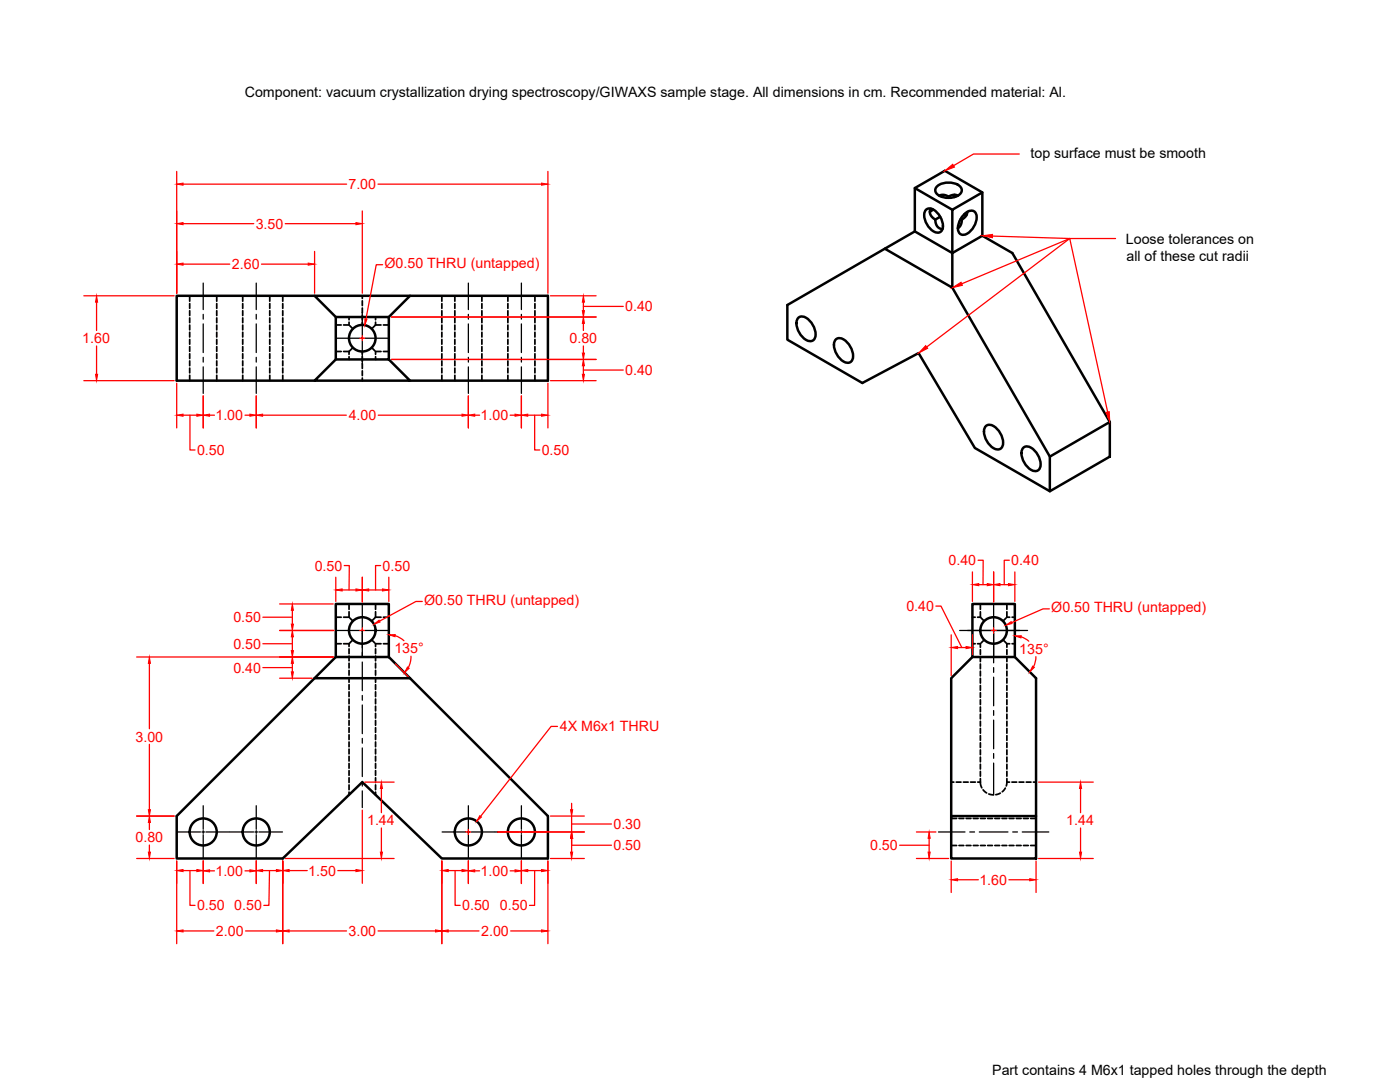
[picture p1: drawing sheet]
<svg xmlns="http://www.w3.org/2000/svg" width="279mm" height="216mm" viewBox="0 0 279 216" stroke-linecap="round" stroke-linejoin="round" font-family="sans-serif">
<!-- layer: MD_Visible -->
<g fill="none" stroke="#000" stroke-width=".5">
<path d="M182.6 37.5v8.7M187 37.2a3.6 3.6 0 0 1 4.9 .4 1.6 1.6 0 0 1-1.7 1.8l-.6 .1a3 3 0 0 1-2.9-1.2v-.7zM187.4 39a1.82 1.82 0 0 1 1.9 .2M190.5 38.9l-.1 .4M191.2 39a1.74 1.74 0 0 0-1.9 .3v.2M196 38.4l-5.9 3.5v8.6M62.8 59l4.2 4.3M81.8 59l-4.2 4.3M176.6 49.6l-19.5 11.3v6.9l15 8.6 11.2-5.9 11.3 18.9 14.9 8.6M176.6 49.6l6-3.4 7.5 4.3v6.9zM184.7 42a1.6 1.6 0 0 1 2.4 .5l.4 .5a3 3 0 0 1 .4 3 1.6 1.6 0 0 1-2.4-.5l-.4-.5a3 3 0 0 1-.4-3zM185.7 41.6a1.58 1.58 0 0 0 1 2.2 1.63 1.63 0 0 0 1.4 1.9"/>
<path d="M186.2 41.8l-.6 .5M187.6 43.3l-.9 .5M190.1 50.5l5.9-3.5 6 3.5 19.5 33.7M190.1 41.9l-7.5-4.4 6-3.4 7.4 4.3v8.6M190.1 57.4l19.4 33.7M191.7 43.7h.1a1.24 1.24 0 0 1-.3 1.6l-.3 .2M192.2 43a1.6 1.6 0 0 1 2.5-.6 3.4 3.4 0 0 1-2.6 4.5 1.6 1.6 0 0 1-.7-2.4zM192.4 42.8l.5 .1M193.1 42.3a1.87 1.87 0 0 1-1.1 1.5M62.8 76h-27.5v-17h74v17h-27.5M67 71.7l-4.2 4.3h19l-4.2-4.3M67 63.3h10.6v8.4h-10.6z"/>
<path d="M159.2 63.5a1.63 1.63 0 0 1 2.5 .6 3.5 3.5 0 0 1 .8 3.6 1.63 1.63 0 0 1-2.5-.6 3.5 3.5 0 0 1-.8-3.6zM166.7 67.9a1.63 1.63 0 0 1 2.5 .5 3.5 3.5 0 0 1 .8 3.6 1.63 1.63 0 0 1-2.5-.6 3.5 3.5 0 0 1-.8-3.5zM196.6 85.2a1.63 1.63 0 0 1 2.5 .5 3.5 3.5 0 0 1 .8 3.6 1.63 1.63 0 0 1-2.5-.6 3.5 3.5 0 0 1-.8-3.5zM204.1 89.5a1.63 1.63 0 0 1 2.5 .5 3.5 3.5 0 0 1 .8 3.6 1.63 1.63 0 0 1-2.5-.6 3.5 3.5 0 0 1-.8-3.5zM209.5 91.1l12-6.9v6.9l-12 6.9zM62.8 135.3l-27.5 27.5v8.5h21.1l15.9-15.2 15.9 15.2h21.1v-8.5l-27.5-27.5M67 131.1h10.6l4.2 4.2h-19zM67 131.1v-10.6h10.6v10.6M194.1 131.1l-4.3 4.2v27.5M194.1 131.1h8.4l4.3 4.2v27.5M194.1 131.1v-10.6h8.4v10.6M189.8 162.8h17v8.5h-17z"/>
<circle cx="72.3" cy="67.5" r="2.65"/>
<circle cx="72.3" cy="125.8" r="2.65"/>
<circle cx="198.3" cy="125.8" r="2.65"/>
<circle cx="40.5" cy="166" r="2.7"/>
<circle cx="51.1" cy="166" r="2.7"/>
<circle cx="93.5" cy="166" r="2.7"/>
<circle cx="104" cy="166" r="2.7"/>
</g>
<!-- layer: MD_Hidden -->
<g fill="none" stroke="#000" stroke-width=".35">
<path d="M37.9 59v1.1M43.3 59v1.1M48.4 59v1.1M53.8 59v1.1M56.4 59v1.1M72.3 59v.6M88.2 59v1.1M90.8 59v1.1M96.2 59v1.1M101.4 59v1.1M106.8 59v1.1M37.9 60.6v.9"/>
<path d="M37.9 62v1M37.9 63.4v1M37.9 64.9v.9M37.9 66.3v.9M37.9 67.7v1M37.9 69.2v.9M37.9 70.6v.9M37.9 72v1M37.9 73.4v1M37.9 74.9v1.1M43.3 60.6v.9M43.3 62v1"/>
<path d="M43.3 63.4v1M43.3 64.9v.9M43.3 66.3v.9M43.3 67.7v1M43.3 69.2v.9M43.3 70.6v.9M43.3 72v1M43.3 73.4v1M43.3 74.9v1.1M48.4 60.6v.9M48.4 62v1M48.4 63.4v1"/>
<path d="M48.4 64.9v.9M48.4 66.3v.9M48.4 67.7v1M48.4 69.2v.9M48.4 70.6v.9M48.4 72v1M48.4 73.4v1M48.4 74.9v1.1M53.8 60.6v.9M53.8 62v1M53.8 63.4v1M53.8 64.9v.9"/>
<path d="M53.8 66.3v.9M53.8 67.7v1M53.8 69.2v.9M53.8 70.6v.9M53.8 72v1M53.8 73.4v1M53.8 74.9v1.1M56.4 60.6v.9M56.4 62v1M56.4 63.4v1M56.4 64.9v.9M56.4 66.3v.9"/>
<path d="M56.4 67.7v1M56.4 69.2v.9M56.4 70.6v.9M56.4 72v1M56.4 73.4v1M56.4 74.9v1.1M67 64.8h1.1M67 70.1h1.1M68.6 70.1h1.1M69.7 63.3v.5M69.7 64.3v.5h-1.1M69.7 70.1v.6"/>
<path d="M69.7 71.2v.5M69.8 65l.6 .6M70.3 69.5l-.6 .6M72.3 60v1M72.3 61.5v.9M72.3 62.9v.9M72.3 64.3v.5M72.3 70.1v.6M72.3 71.1v1M72.3 72.6v.9M72.3 74v1M72.3 75.4v.6"/>
<path d="M74.2 69.4l.6 .6M75 64.8l-.7 .7M75 63.3v.5M75 64.3v.5M75 71.2v.5M75 64.8h1M76 70.1h-1v.6M76.5 64.8h1.1M76.5 70.1h1.1M88.2 60.6v.9M88.2 62v1M88.2 63.4v1"/>
<path d="M88.2 64.9v.9M88.2 66.3v.9M88.2 67.7v1M88.2 69.2v.9M88.2 70.6v.9M88.2 72v1M88.2 73.4v1M88.2 74.9v1.1M90.8 60.6v.9M90.8 62v1M90.8 63.4v1M90.8 64.9v.9"/>
<path d="M90.8 66.3v.9M90.8 67.7v1M90.8 69.2v.9M90.8 70.6v.9M90.8 72v1M90.8 73.4v1M90.8 74.9v1.1M96.2 60.6v.9M96.2 62v1M96.2 63.4v1M96.2 64.9v.9M96.2 66.3v.9"/>
<path d="M96.2 67.7v1M96.2 69.2v.9M96.2 70.6v.9M96.2 72v1M96.2 73.4v1M96.2 74.9v1.1M101.4 60.6v.9M101.4 62v1M101.4 63.4v1M101.4 64.9v.9M101.4 66.3v.9M101.4 67.7v1"/>
<path d="M101.4 69.2v.9M101.4 70.6v.9M101.4 72v1M101.4 73.4v1M101.4 74.9v1.1M106.8 60.6v.9M106.8 62v1M106.8 63.4v1M106.8 64.9v.9M106.8 66.3v.9M106.8 67.7v1M106.8 69.2v.9"/>
<path d="M106.8 70.6v.9M106.8 72v1M106.8 73.4v1M106.8 74.9v1.1M67 123.2h1.1M67 128.4h1.1M68.6 128.4h1.1M69.7 120.5v1.1M69.7 122.1v1.1h-1.1M69.7 128.4v.6M69.7 129.5v.9M69.7 130.9v1"/>
<path d="M69.7 132.3v1M69.7 133.8v.9M69.7 135.2v.9M69.7 136.6v1M69.7 138v1M69.7 139.5v.9M69.8 123.3l.6 .6M70.3 127.8l-.6 .6M74.2 127.7l.6 .6M75 123.2l-.7 .6M75 120.5v1.1M75 122.1v1.1"/>
<path d="M75 129.5v.9M75 130.9v1M75 132.3v1M75 133.8v.9M75 135.2v.9M75 136.6v1M75 138v1M75 139.5v.9M75 123.2h1M76 128.4h-1v.6M76.5 123.2h1.1M76.5 128.4h1.1"/>
<path d="M194.1 123.2h.5M194.1 128.4h.5M195.1 123.2h.6M195.1 128.4h.6v.8M195.7 123.2l.6 .6M195.7 120.5v1.1M195.7 122.1v1.1M195.7 129.6v1M195.7 131.1v.9M195.7 132.5v.9M195.7 133.9v1M195.7 135.4v.9"/>
<path d="M195.7 136.8v.9M195.7 138.2v1M195.7 139.6v1M196.4 127.7l-.6 .6M200.3 127.8l.6 .6M200.8 123.3l-.6 .6M200.9 122.1v1.1h.6M200.9 128.4h.6M200.9 120.5v1.1M200.9 128.4v.8M200.9 129.6v1M200.9 131.1v.9"/>
<path d="M200.9 132.5v.9M200.9 133.9v1M200.9 135.4v.9M200.9 136.8v.9M200.9 138.2v1M200.9 139.6v1M202 123.2h.5M202 128.4h.5M69.7 140.9v1M69.7 142.3v1M69.7 143.8v.9M69.7 145.2v.9"/>
<path d="M69.7 146.6v1M69.7 148.1v.9M69.7 149.5v.9M69.7 150.9v1M69.7 152.3v1M69.7 153.8v.9M69.7 155.2v.9M69.7 156.6v1M69.7 158.1v.5M75 140.9v1M75 142.3v1M75 143.8v.9"/>
<path d="M75 145.2v.9M75 146.6v1M75 148.1v.9M75 149.5v.9M75 150.9v1M75 152.3v1M75 153.8v.9M75 155.2v.9M75 156.6v1M75 158.1v.5M189.8 156.1h.6M190.8 156.1h1"/>
<path d="M192.3 156.1h.9M193.7 156.1h.9M195.1 156.1h.6M195.7 156.1l.2 1.1M195.7 141.1v.9M195.7 142.5v.9M195.7 143.9v1M195.7 145.4v.9M195.7 146.8v.9M195.7 148.2v1M195.7 149.6v1M195.7 151.1v.9"/>
<path d="M195.7 152.5v.9M195.7 153.9v1M195.7 155.4v.7M196.2 157.6l.7 .6M197.3 158.4l1 .2M199.6 158.3l-.9 .3M200.6 157.3l-.6 .7M200.9 156.1l-.1 .7M200.9 156.1h.6M200.9 141.1v.9M200.9 142.5v.9M200.9 143.9v1"/>
<path d="M200.9 145.4v.9M200.9 146.8v.9M200.9 148.2v1M200.9 149.6v1M200.9 151.1v.9M200.9 152.5v.9M200.9 153.9v1M200.9 155.4v.7M202 156.1h.9M203.4 156.1h.9M204.8 156.1h1M206.2 156.1h.6"/>
<path d="M189.8 168.7h1.1M189.8 163.3h1.1M191.4 168.7h.9M191.4 163.3h.9M192.8 168.7h1M192.8 163.3h1M194.2 168.7h1M194.2 163.3h1M195.7 168.7h.9M195.7 163.3h.9M197.1 168.7h1M197.1 163.3h1"/>
<path d="M198.5 168.7h1M198.5 163.3h1M200 168.7h.9M200 163.3h.9M201.4 168.7h1M201.4 163.3h1M202.8 168.7h1M202.8 163.3h1M204.3 168.7h.9M204.3 163.3h.9M205.7 168.7h1.1M205.7 163.3h1.1"/>
</g>
<!-- layer: 0 -->
<g fill="none" stroke="#f00" stroke-width=".25">
<path d="M35.3 34.2v24.3M36.5 36.7h32.7M75.4 36.7h32.7M109.3 34.2v24.3M203.4 30.7h-9.1l-4 2.4M16.7 59h18.1M36.5 52.7h9.4M36.5 44.6h14.1M52.2 52.7h9.3M56.9 44.6h14.1M62.8 50.2v8.3M72.3 42.1v16.4"/>
<path d="M76.4 52.8h-1.3l-2.1 10.8M109.9 59h9.1M198.1 47.1l15.4 .5M213.5 47.6l-21.6 9M213.5 47.6l-28.6 21.6M222.6 47.6h-9.1l7.6 34.6M16.7 76h18.1M19.3 60.3v5.6M19.3 69v5.7M35.3 76.5v8.9M40.6 79v6.4M51.1 79v6.4"/>
<path d="M71.8 67.5h1M72.3 67v1M78.1 63.3h40.9M78.1 71.7h40.9M93.5 79v6.4M104.1 79v6.4M109.3 76.5v8.9M109.9 76h9.1M116.4 61.1h8M116.4 73.8h8M116.4 60.3v1.7M116.4 64.5v1.4"/>
<path d="M116.4 69v1.5M116.4 73v1.7M36.5 82.8h2.8M37.9 82.8v7h1M41.8 82.8h1M48.9 82.8h1M52.4 82.8h16.7M75.5 82.8h16.7M94.7 82.8h1M101.8 82.8h1M105.3 82.8h2.8M106.7 82.8v7h1"/>
<path d="M67 115.2v4.8M68.3 117.7h2.7M68.7 112.9h1v4.8M72.3 115.2v4.9M73.6 117.7h2.7M76 112.9h-1v4.8M77.6 115.2v4.8M194.1 114.1v5.9M195.2 111.8h1v4.9M195.3 116.7h1.7M198.3 114.1v6M199.6 116.7h1.7"/>
<path d="M201.4 111.8h-1v4.9M202.5 114.1v5.9M27.3 131.1h39.2M29.8 132.4v13M52.5 133.2h5.8M52.5 128.4h5.8M52.5 123.2h5.8M55.8 135.3h6.5M55.8 125.8h10.8M55.8 120.5h10.7M58.3 121.8v2.7M58.3 127.1v2.7"/>
<path d="M58.3 132.4v1.7M71.8 125.8h1M72.3 125.3v1M78.8 126.8l.8 .3 1 .8M78.9 132.4l2.6 2.6M82 130.9l-.2 1.4-.3 .9M84.3 120h-1.3l-7.3 3.9M186.8 120.9h1l4.1 8.3M189.8 126.7v8.1M191.1 129.2h1.7M194.1 126.7v3.9M197.8 125.8h1"/>
<path d="M198.3 125.3v1M203.8 127.1l1.5 .8M206.7 131v.9l-.4 1.1M209.4 121.5h-1.2l-6.3 2.7M29.8 148.5v13.1M72.8 156.1h5.9M76.1 157.3v4.9M111.3 144.9h-1.3l-14.1 18M207.3 156.1h10.9M215.6 157.3v4.9M27.3 171.3h7.5M27.3 162.8h7.5"/>
<path d="M29.8 164.1v1.4M29.8 168.6v1.4M35.3 171.8v16.5M36.5 173.7h2.8M37.9 173.7v7h1M40.6 171.8v4.5M41.8 173.8h1M48.9 173.8h1M51.1 171.8v4.5M52.4 173.7h2.8M53.8 173.7l-.1 7h-1M56.4 171.8v16.5"/>
<path d="M56.9 171.3h21.8M57.7 173.7h3.6M67.4 173.7h3.6M72.3 161.6v14.7M76.1 165.2v4.8M88.2 171.8v16.5M89.5 173.7h2.7M90.8 173.7v7h1M93 166h1M93.5 165.5v1M93.5 171.8v4.5M94.7 173.8h1"/>
<path d="M99.3 166h17.3M101.8 173.8h1M104.1 171.8v4.5M105.3 173.7h2.8M106.7 173.7v7h-1M109.3 171.8v16.5M109.9 171.3h6.7M109.9 162.8h6.7M114.1 168.7h7.9M114.1 164.4h7.9M114.1 160.3v1.3M114.1 162.8v3.2"/>
<path d="M114.1 167.3v2.7M179.5 168.7h5.9M182.9 171.3h6.4M182.9 166h3.9M185.4 167.3v2.7M189.8 171.8v6.3M191.1 175.5h4.2M201.3 175.5h4.2M206.8 171.8v6.3M207.3 171.3h10.9M215.6 165.2v4.8M36.5 185.8h6.2"/>
<path d="M49 185.8h6.2M57.7 185.8h11.5M75.4 185.8h11.5M89.5 185.8h6.1M101.9 185.8h6.2"/>
</g>
<g fill="#f00" stroke="#f00" stroke-width=".2">
<path d="M19.1 74.7h.4l-.2 1.3z"/>
<path d="M19.3 59l.2 1.3h-.4z"/>
<path d="M35.3 36.7l1.2-.2v.5z"/>
<path d="M108.1 36.5l1.2 .2-1.2 .3z"/>
<path d="M35.3 52.7l1.2-.2v.4z"/>
<path d="M61.5 52.5l1.3 .2-1.3 .2z"/>
<path d="M35.3 44.6l1.2-.2v.4z"/>
<path d="M71 44.4l1.3 .2-1.3 .2z"/>
<path d="M116.2 62h.4l-.2 1.3z"/>
<path d="M116.4 59l.2 1.3h-.4z"/>
<path d="M116.4 63.3l.2 1.2h-.4z"/>
<path d="M116.2 70.5h.4l-.2 1.2z"/>
<path d="M116.4 71.7l.2 1.3h-.4z"/>
<path d="M116.2 74.7h.4l-.2 1.3z"/>
<path d="M35.3 82.8l1.2-.2v.5z"/>
<path d="M39.3 82.6l1.3 .2-1.3 .3z"/>
<path d="M40.6 82.8l1.2-.2v.5z"/>
<path d="M49.9 82.6l1.2 .2-1.2 .3z"/>
<path d="M51.1 82.8l1.3-.2v.5z"/>
<path d="M92.2 82.6l1.3 .2-1.3 .3z"/>
<path d="M93.5 82.8l1.2-.2v.5z"/>
<path d="M102.8 82.6l1.3 .2-1.3 .3z"/>
<path d="M104.1 82.8l1.2-.2v.5z"/>
<path d="M108.1 82.6l1.2 .2-1.2 .3z"/>
<path d="M29.6 170h.4l-.2 1.3z"/>
<path d="M29.8 162.8l.2 1.3h-.4z"/>
<path d="M29.6 161.6h.4l-.2 1.2z"/>
<path d="M29.8 131.1l.2 1.3h-.4z"/>
<path d="M58.1 134.1h.5l-.3 1.2z"/>
<path d="M58.3 131.1l.3 1.3h-.5z"/>
<path d="M58.1 129.8h.5l-.3 1.3z"/>
<path d="M58.3 125.8l.3 1.3h-.5z"/>
<path d="M58.1 124.5h.5l-.3 1.3z"/>
<path d="M58.3 120.5l.3 1.3h-.5z"/>
<path d="M67 117.7l1.3-.2v.4z"/>
<path d="M71 117.5l1.3 .2-1.3 .2z"/>
<path d="M72.3 117.7l1.3-.2v.4z"/>
<path d="M76.3 117.5l1.3 .2-1.3 .2z"/>
<path d="M74.6 124.5l1-.7 .3 .3z"/>
<path d="M81.3 133.1l.4 .2-1 .9z"/>
<path d="M77.6 126.7l1.3-.1-.1 .5z"/>
<path d="M35.3 173.7l1.2-.2v.4z"/>
<path d="M39.3 173.5l1.3 .2-1.3 .2z"/>
<path d="M40.6 173.8l1.2-.2v.4z"/>
<path d="M49.9 173.6l1.2 .2-1.2 .2z"/>
<path d="M51.1 173.7l1.3-.2v.4z"/>
<path d="M55.2 173.5l1.2 .2-1.2 .2z"/>
<path d="M88.2 173.7l1.3-.2v.4z"/>
<path d="M92.2 173.5l1.3 .2-1.3 .2z"/>
<path d="M93.5 173.8l1.2-.2v.4z"/>
<path d="M102.8 173.6l1.3 .2-1.3 .2z"/>
<path d="M104.1 173.7l1.2-.2v.4z"/>
<path d="M108.1 173.5l1.2 .2-1.2 .2z"/>
<path d="M76.1 156.1l.2 1.2h-.4z"/>
<path d="M75.9 170h.4l-.2 1.3z"/>
<path d="M71 173.5l1.3 .2-1.3 .2z"/>
<path d="M56.4 173.7l1.3-.2v.4z"/>
<path d="M35.3 185.8l1.2-.3v.5z"/>
<path d="M55.2 185.5l1.2 .3-1.2 .2z"/>
<path d="M56.4 185.8l1.3-.3v.5z"/>
<path d="M86.9 185.5l1.3 .3-1.3 .2z"/>
<path d="M88.2 185.8l1.3-.3v.5z"/>
<path d="M108.1 185.5l1.2 .3-1.2 .2z"/>
<path d="M113.9 170h.4l-.2 1.3z"/>
<path d="M114.1 166l.2 1.3h-.4z"/>
<path d="M113.9 161.6h.4l-.2 1.2z"/>
<path d="M95.7 162.8l.4 .2-1 .9z"/>
<path d="M206.1 132.9l.3 .3-.9 .9z"/>
<path d="M202.5 126.9h1.3v.4z"/>
<path d="M189.8 175.5l1.3-.2v.5z"/>
<path d="M205.5 175.3l1.3 .2-1.3 .3z"/>
<path d="M185.2 170h.4l-.2 1.3z"/>
<path d="M185.4 166l.2 1.3h-.4z"/>
<path d="M194.1 116.7l1.2-.3v.5z"/>
<path d="M197 116.4l1.3 .3-1.3 .2z"/>
<path d="M198.3 116.7l1.3-.3v.5z"/>
<path d="M201.3 116.4l1.2 .3-1.2 .2z"/>
<path d="M200.7 124.7l1.1-.7 .2 .4z"/>
<path d="M215.4 170h.5l-.3 1.3z"/>
<path d="M215.6 156.1l.3 1.2h-.5z"/>
<path d="M192.8 129l1.3 .2-1.3 .2z"/>
<path d="M189.8 129.2l1.3-.2v.4z"/>
<path d="M72.8 63.6l.4 .1-.4 1.2z"/>
<path d="M196 47l2.1-.2v.6z"/>
<path d="M190.1 57.4l1.7-1.1 .3 .6z"/>
<path d="M184.7 69l.4 .5-1.8 1z"/>
<path d="M220.7 82.3l.7-.2 .1 2.1z"/>
<path d="M188.6 34.1l1.5-1.3 .4 .5z"/>
</g>
<g fill="none" stroke="#000" stroke-width=".25">
<path d="M40.6 56.5v5.3M51.1 56.5v5.3M93.5 56.5v5.3M104.1 56.5v5.3M40.6 62.7v1M40.6 64.6v5.7M40.6 71.3v1M40.6 73.2v5.3M51.1 62.7v1M51.1 64.6v5.7M51.1 71.3v1M51.1 73.2v5.3"/>
<path d="M67.1 67.5h4.7M72 67.5h.6M72.3 62.3v4.7M72.3 67.2v.6M72.3 68v4.7M72.8 67.5h4.7M93.5 62.7v1M93.5 64.6v5.7M93.5 71.3v1M93.5 73.2v5.3M104.1 62.7v1M104.1 64.6v5.7"/>
<path d="M104.1 71.3v1M104.1 73.2v5.3M67.1 125.8h4.7M72 125.8h.6M72.3 120.6v4.7M72.3 125.5v5.6M72.3 132.1v5.7M72.3 138.8v.9M72.8 125.8h4.7M191.5 125.8h13.6M198.3 120.6v4.7M198.3 125.5v6.8"/>
<path d="M198.3 133.2v1M198.3 135.1v5.7M72.3 140.7v5.7M72.3 147.3v1M72.3 149.2v5.8M72.3 155.9v1M72.3 157.8v3.3M198.3 141.8v.9M198.3 143.7v5.7M198.3 150.4v.9M198.3 152.3v6.3M35.3 166h4.7"/>
<path d="M40.3 166h.5M40.6 160.8v4.7M40.6 165.7v.6M40.6 166.5v4.7M41.1 166h4.7M45.9 166h4.7M50.9 166h.5M51.1 160.8v4.7M51.1 165.7v.6M51.1 166.5v4.7M51.7 166h4.7M88.2 166h4.7"/>
<path d="M93.2 166h.5M93.5 160.8v4.7M93.5 165.7v.6M93.5 166.5v4.7M94 166h4.7M98.8 166h4.7M103.8 166h.5M104.1 160.8v4.7M104.1 165.7v.6M104.1 166.5v4.7M104.6 166h4.7M187.3 166h5.3"/>
<path d="M193.5 166h1M195.4 166h5.8M202.1 166h1M204 166h5.3"/>
</g>
<g font-size="2.8">
<text x="48.8" y="19.3">Component: vacuum crystallization drying spectroscopy/GIWAXS sample stage. All dimensions in cm. Recommended material: Al.</text>
<text x="205.7" y="31.5">top surface must be smooth</text>
<text x="224.7" y="48.6">Loose tolerances on</text>
<text x="224.8" y="52">all of these cut radii</text>
<text x="198" y="214.5">Part contains 4 M6x1 tapped holes through the depth</text>
</g>
<g font-size="2.8" fill="#f00">
<text x="69.5" y="37.7">7.00</text>
<text x="51" y="45.6">3.50</text>
<text x="46.3" y="53.7">2.60</text>
<text x="76.8" y="53.5">Ø0.50 THRU (untapped)</text>
<text x="124.8" y="62.1">0.40</text>
<text x="16.4" y="68.5">1.60</text>
<text x="113.7" y="68.5">0.80</text>
<text x="124.8" y="74.8">0.40</text>
<text x="43" y="83.8">1.00</text>
<text x="69.6" y="83.8">4.00</text>
<text x="95.9" y="83.8">1.00</text>
<text x="39.3" y="90.8">0.50</text>
<text x="108.1" y="90.8">0.50</text>
<text x="62.8" y="113.8">0.50</text>
<text x="76.4" y="113.8">0.50</text>
<text x="189.3" y="112.8">0.40</text>
<text x="201.8" y="112.8">0.40</text>
<text x="46.6" y="124.2">0.50</text>
<text x="84.7" y="120.7">Ø0.50 THRU (untapped)</text>
<text x="180.9" y="121.9">0.40</text>
<text x="209.8" y="122.2">Ø0.50 THRU (untapped)</text>
<text x="46.6" y="129.4">0.50</text>
<text x="78.7" y="130.4">135°</text>
<text x="203.4" y="130.5">135°</text>
<text x="46.6" y="134.2">0.40</text>
<text x="27.1" y="148">3.00</text>
<text x="111.7" y="146">4X M6x1 THRU</text>
<text x="73.3" y="164.7">1.44</text>
<text x="122.4" y="165.4">0.30</text>
<text x="212.8" y="164.7">1.44</text>
<text x="27.1" y="168.1">0.80</text>
<text x="122.4" y="169.7">0.50</text>
<text x="173.7" y="169.7">0.50</text>
<text x="43" y="174.8">1.00</text>
<text x="61.5" y="174.7">1.50</text>
<text x="95.9" y="174.8">1.00</text>
<text x="195.5" y="176.6">1.60</text>
<text x="39.3" y="181.7">0.50</text>
<text x="46.7" y="181.7">0.50</text>
<text x="92.2" y="181.7">0.50</text>
<text x="99.8" y="181.7">0.50</text>
<text x="43.1" y="186.8">2.00</text>
<text x="69.6" y="186.8">3.00</text>
<text x="96" y="186.8">2.00</text>
</g>
</svg>
